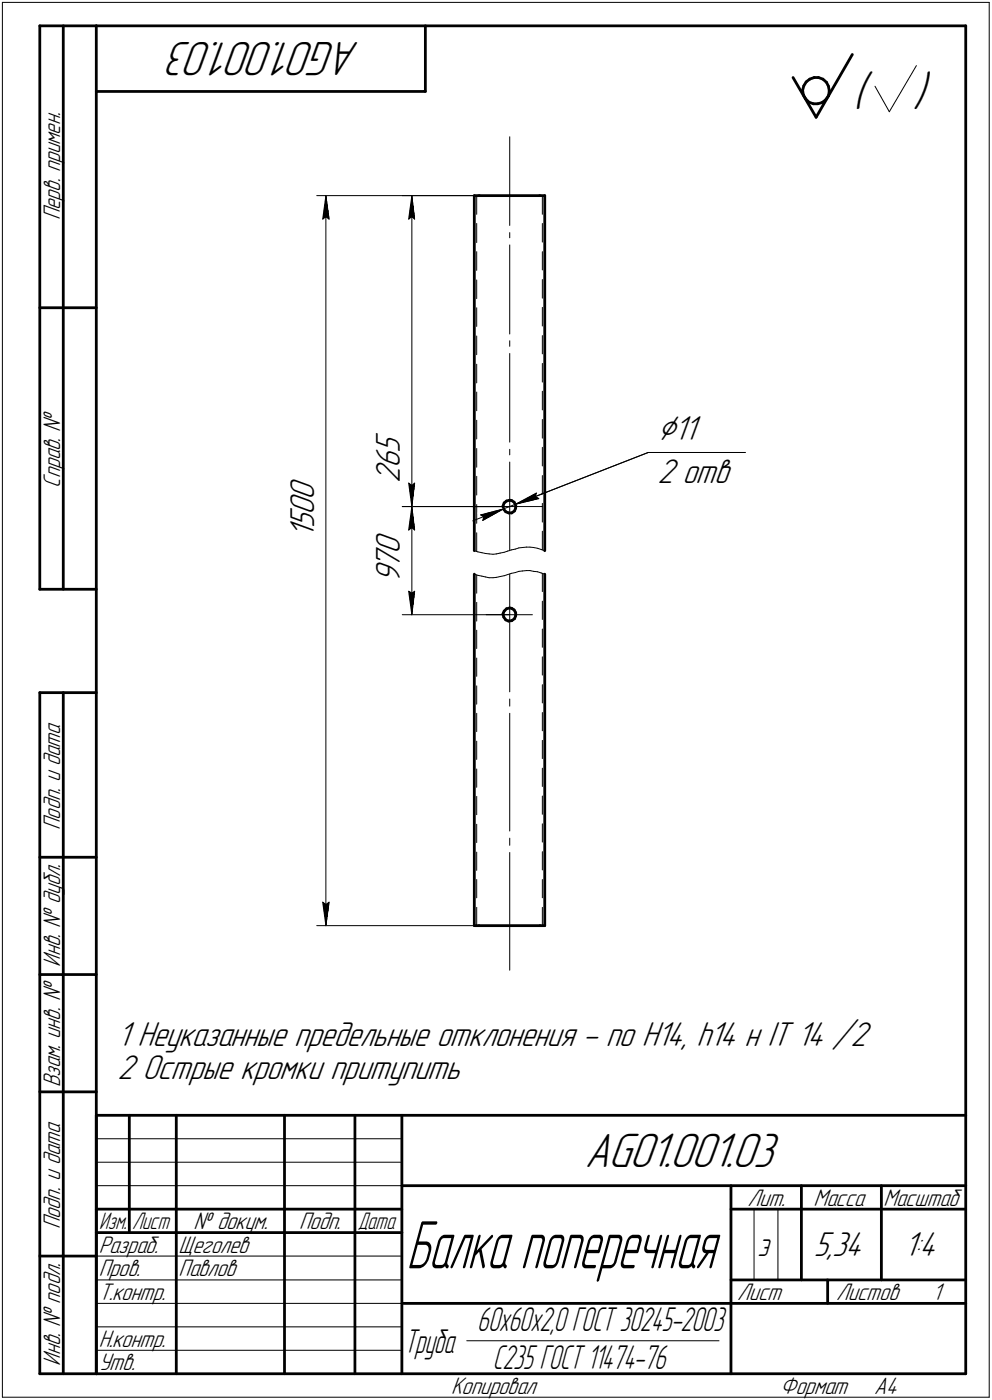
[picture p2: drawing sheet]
<svg xmlns="http://www.w3.org/2000/svg" width="211mm" height="298mm" viewBox="0 0 211 298" stroke-linecap="round" stroke-linejoin="round" font-family="sans-serif">
<g fill="none" stroke="#000" stroke-width=".59">
<path d="M8.5 5.5v120zM8.5 5.5h12zM13.5 5.5v120zM20.5 5.5v287zM20.5 5.5h185zM20.5 19.5h70zM90.5 5.5v14zM168.7 16.5l5 8.5zM170.8 19.2l.1 1zM171 18.3l-.2 .9zM171.5 17.4l.8-.6zM171.5 17.4l-.5 .9z"/>
<path d="M172.3 16.8l.9-.3zM173.2 16.5h1zM174.2 16.5l.9 .3zM175.1 16.8l.8 .7zM175.9 17.5l.4 .9zM176.3 18.4l.1 .9zM176.4 19.5l-.1 .9zM176.4 19.3v.2zM181.4 11.6l-7.7 13.4zM205.5 5.5v287zM170.9 20.2l.5 .9zM171.4 21.1l.7 .7z"/>
<path d="M172.1 21.8l1 .3zM173.1 22.1h.9zM174 22.1l.9-.3zM174.9 21.8l.8-.5zM176.3 20.4l-.6 .9zM100.9 41.7v75.6zM100.9 41.7h1zM101.9 41.7h13zM114.9 41.7h1zM115.9 41.7v75.6zM8.5 65.5h12zM107 107.8l.2 .7z"/>
<path d="M107.2 108.5l.4 .5zM107.3 107.1l.5-.4zM107.3 107.1l-.3 .7zM107.6 109l.6 .2zM107.8 106.7l.7-.2zM108.2 109.2h.7zM108.5 106.5l.4 .1zM108.9 109.2l.6-.4zM108.9 106.6l.5 .3zM109.4 106.9l.3 .6zM109.7 108.2l-.2 .6zM109.7 107.5v.7z"/>
<path d="M8.5 125.5h12zM100.9 122.3v74.8zM107 130.7l.2 .7zM107.2 131.4l.4 .6zM107.3 130.1l-.3 .6zM107.6 132l.6 .2zM107.8 129.6l.7-.1zM107.8 129.6l-.5 .5zM108.2 132.2h.7zM108.5 129.5h.4zM108.9 132.2l.6-.5zM108.9 129.5l.5 .4z"/>
<path d="M109.4 129.9l.3 .6zM109.7 131.1l-.2 .6zM109.7 130.5v.6zM115.9 122.3v74.8zM8.5 147.5v145zM8.5 147.5h12zM13.5 147.5v145zM8.5 182.5h12zM100.9 197.1h1zM101.9 197.1h13zM114.9 197.1h1zM8.5 207.5h12z"/>
<path d="M8.5 232.5h12zM20.5 237.5h185zM20.5 237.5v55zM27.5 237.5v25zM37.5 237.5v55zM60.5 237.5v55zM75.5 237.5v55zM85.5 237.5v55zM20.5 257.5h65zM85.5 252.5h120zM155.5 252.5v40zM155.5 257.5h15z"/>
<path d="M170.5 252.5v20zM170.5 257.5h35zM187.5 252.5v20zM8.5 267.5h12zM20.5 262.5h65zM85.5 277.5h70zM155.5 277.5h50zM155.5 272.5h50zM176.1 272.5v5zM8.5 292.5h12zM20.5 292.5h185z"/>
</g>
<g fill="none" stroke="#000" stroke-width=".21">
<path d="M.5 .5v297zM.5 .5h210zM186.2 18.4l3 5.4zM195 14l-5.8 9.8zM210.5 .5v297zM108.5 29.1v18.9zM67.4 41.7h48.5zM68.7 46.7l.6-.6zM69.3 41.7l.7 5zM69.3 46.1l.7 .6zM69.3 41.7l-.6 5zM69.3 41.7v155.4z"/>
<path d="M85.6 41.7h22.9zM87 46.7l.6-.6zM87.6 41.7l.6 5zM87.6 46.1l.6 .6zM87.6 41.7l-.6 5zM87.6 41.7v66.2zM101.4 59.6v4zM101.4 53.6v4zM101.4 47.6v4zM101.4 41.7v3.9zM108.5 49.5v1.1zM108.5 52.2v18.9z"/>
<path d="M115.4 59.5v4zM115.4 53.6v3.9zM115.4 47.6v4zM115.4 41.7v3.9zM101.4 77.6v3.9zM101.4 71.5v4zM101.4 65.5v4zM108.5 72.6v1.1zM108.5 75.3v18.8zM115.4 77.4v4zM115.4 71.5v3.9zM115.4 65.4v4z"/>
<path d="M101.4 95.5v4zM101.4 89.5v4zM101.4 83.5v4zM108.5 95.7v1.2zM108.5 98.4v18.9zM115.4 95.2v4zM115.4 89.3v4zM115.4 83.3v4zM137.9 96.4h20.7zM85.6 107.9h22.9zM87 112.9l.6-.5zM87 102.9l.6 5z"/>
<path d="M87 102.9l.6 .5zM87.6 107.9l.6 5zM87.6 112.4l.6 .5zM87.6 107.9l-.6 5zM87.6 107.9v23zM87.6 103.4l.6-.5zM88.2 102.9l-.6 5zM100.4 107.9h15zM100.6 110.9l6.5-2.5zM100.9 117.3l.8 .2zM101.4 113.5v3.9zM101.4 107.4v4z"/>
<path d="M101.4 101.4v4zM101.7 117.5l.8 .2zM102.3 109.6l4.8-1.2zM102.3 109.6l.7 .5zM102.5 117.7l.8 .2zM102.7 110.8l4.4-2.4zM103 110.1l-.3 .7zM103.3 117.9h.8zM104.1 117.9l.8 .1zM104.9 118l.8-.1zM105.7 117.9l.7-.1zM106.4 117.8l.9-.2z"/>
<path d="M107.1 108.4l2.6-1zM107.3 117.6l.7-.3zM108 117.3l.8-.2zM108.8 117.1l.8-.2zM109.6 116.9l.8-.2zM109.7 107.4l28.2-11zM109.7 107.4l4.9-1.2zM109.7 107.4l4.4-2.4zM109.7 107.4l6.5-2.6zM110.4 116.7l.8-.1zM111.2 116.6l.8-.1zM112 116.5h.8z"/>
<path d="M112.8 116.5l.7 .1zM113.5 116.6l.9 .2zM113.9 105.7l.7 .5zM114.1 105l-.2 .7zM114.4 116.8l.7 .2zM115.1 117l.8 .3zM115.4 113.1v4zM115.4 107.2v4zM115.4 101.3v3.9zM85.6 130.9h22.9zM87 125.9l.6 5zM87 125.9l.6 .4z"/>
<path d="M87.6 126.3l.6-.4zM88.2 125.9l-.6 5zM100.9 122.3l.8 .2zM101.4 134.2v3.9zM101.4 128.3v3.9zM101.4 122.4v3.9zM101.7 122.5l.8 .2zM102.5 122.7l.8 .2zM103.3 122.9l.8 .1zM103.5 130.9h9.8zM104.1 123h.8zM104.9 123l.8-.1z"/>
<path d="M105.7 122.9l.7-.1zM106.4 122.8l.9-.2zM107.3 122.6l.7-.3zM108 122.3l.8-.2zM108.5 122.3v25zM108.8 122.1l.8-.2zM109.6 121.9l.8-.2zM110.4 121.7l.8-.1zM111.2 121.6l.8-.1zM112 121.5h.8zM112.8 121.5l.7 .2zM113.5 121.7l.9 .1z"/>
<path d="M114.4 121.8l.7 .2zM115.1 122l.8 .3zM115.4 139.9v3.9zM115.4 133.9v3.9zM115.4 128v3.9zM115.4 122.1v3.9zM101.4 157.8v3.9zM101.4 151.9v3.9zM101.4 146v3.9zM101.4 140.1v3.9zM108.5 148.8v1.6zM108.5 151.9v25.1z"/>
<path d="M115.4 157.6v3.9zM115.4 151.7v3.9zM115.4 145.8v3.9zM101.4 175.5v3.9zM101.4 169.6v3.9zM101.4 163.7v3.9zM108.5 178.5v1.5zM115.4 175.4v3.9zM115.4 169.5v3.9zM115.4 163.6v3.9zM67.4 197.1h48.5zM68.7 192.1l.6 5z"/>
<path d="M68.7 192.1l.6 .5zM69.3 192.6l.7-.5zM70 192.1l-.7 5zM101.4 193.2v3.9zM101.4 187.3v3.9zM101.4 181.4v3.9zM108.5 181.5v25.1zM115.4 193.2v3.9zM115.4 187.3v3.9zM115.4 181.4v3.9zM20.5 247.5h65zM20.5 252.5h65z"/>
<path d="M20.5 242.5h65zM160.4 257.5v15zM165.5 257.5v15zM20.5 267.5h65zM20.5 272.5h65zM20.5 277.5h65zM.5 297.5h210zM20.5 282.5h65zM20.5 287.5h65zM99.3 285.5h53.7z"/>
</g>
<g fill="#fff" stroke="#fff" stroke-width=".21">
<path d="M61.2 101.6h7.1zM61.2 101.7h7.1zM61.2 101.8h7.1zM61.2 101.9h7.1zM61.2 101.9h7.1zM61.2 102h7.1zM61.2 102.1h7.1zM61.2 102.2h7.1zM61.2 102.3h7.1zM61.2 102.4h7.1zM61.2 102.4h7.1zM61.2 102.5h7.1zM61.2 102.6h7.1zM61.2 102.7h7.1zM61.2 102.8h7.1zM61.2 102.9h7.1zM61.2 103h7.1zM61.2 103h7.1zM61.2 103.1h7.1zM61.2 103.2h7.1zM61.2 103.3h7.1zM61.2 103.4h7.1zM61.2 103.5h7.1zM61.2 103.5h7.1zM61.2 103.6h7.1zM61.2 103.7h7.1zM61.2 103.8h7.1zM61.2 103.9h7.1zM61.2 104h7.1zM61.2 104.1h7.1zM61.2 104.1h7.1zM61.2 104.2h7.1zM61.2 104.3h7.1zM61.2 104.4h7.1zM61.2 104.5h7.1zM61.2 104.6h7.1zM61.2 104.6h7.1zM61.2 104.7h7.1zM61.2 104.8h7.1zM61.2 104.9h7.1zM61.2 105h7.1zM61.2 105.1h7.1zM61.2 105.2h7.1zM61.2 105.2h7.1zM61.2 105.3h7.1zM61.2 105.4h7.1zM61.2 105.5h7.1zM61.2 105.6h7.1zM61.2 105.7h7.1zM61.2 105.7h7.1zM61.2 105.8h7.1zM61.2 105.9h7.1zM61.2 106h7.1zM61.2 106.1h7.1zM61.2 106.2h7.1zM61.2 106.3h7.1zM61.2 106.3h7.1zM61.2 106.4h7.1zM61.2 106.5h7.1zM61.2 106.6h7.1zM61.2 106.7h7.1zM61.2 106.8h7.1zM61.2 106.8h7.1zM61.2 106.9h7.1zM61.2 107h7.1zM61.2 107.1h7.1zM61.2 107.2h7.1zM61.2 107.3h7.1zM61.2 107.4h7.1zM61.2 107.4h7.1zM61.2 107.5h7.1zM61.2 107.6h7.1zM61.2 107.7h7.1zM61.2 107.8h7.1zM61.2 107.9h7.1zM61.2 107.9h7.1zM61.2 108h7.1zM61.2 108.1h7.1zM61.2 108.2h7.1zM61.2 108.3h7.1zM61.2 108.4h7.1zM61.2 108.5h7.1zM61.2 108.5h7.1zM61.2 108.6h7.1zM61.2 108.7h7.1zM61.2 108.8h7.1zM61.2 108.9h7.1zM61.2 109h7.1zM61.2 109.1h7.1zM61.2 109.1h7.1zM61.2 109.2h7.1zM61.2 109.3h7.1zM61.2 109.4h7.1zM61.2 109.5h7.1zM61.2 109.6h7.1zM61.2 109.6h7.1zM61.2 109.7h7.1zM61.2 109.8h7.1zM61.2 109.9h7.1zM61.2 110h7.1zM61.2 110.1h7.1zM61.2 110.2h7.1zM61.2 110.2h7.1zM61.2 110.3h7.1zM61.2 110.4h7.1zM61.2 110.5h7.1zM61.2 110.6h7.1zM61.2 110.7h7.1zM61.2 110.7h7.1zM61.2 110.8h7.1zM61.2 110.9h7.1zM61.2 111h7.1zM61.2 111.1h7.1zM61.2 111.2h7.1zM61.2 111.3h7.1zM61.2 111.3h7.1zM61.2 111.4h7.1zM61.2 111.5h7.1zM61.2 111.6h7.1zM61.2 111.7h7.1zM61.2 111.8h7.1zM61.2 111.8h7.1zM61.2 111.9h7.1zM61.2 112h7.1zM61.2 112.1h7.1zM61.2 112.2h7.1zM61.2 112.3h7.1zM61.2 112.4h7.1zM61.2 112.4h7.1zM61.2 112.5h7.1zM61.2 112.6h7.1zM61.2 112.7h7.1zM61.2 112.8h7.1zM61.2 112.9h7.1zM61.2 112.9h7.1zM61.2 113h7.1zM61.2 113.1h7.1zM61.2 113.2h7.1zM61.2 113.3h7.1zM61.2 113.4h7.1zM61.2 113.5h7.1zM61.2 113.5h7.1zM61.2 113.6h7.1zM61.2 113.7h7.1zM61.2 113.8h7.1zM61.2 113.9h7.1zM61.2 114h7.1zM61.2 114h7.1zM61.2 114.1h7.1zM61.2 114.2h7.1zM61.2 114.3h7.1zM61.2 114.4h7.1zM61.2 114.5h7.1zM61.2 114.6h7.1z"/>
<path d="M68.2 191.6h2.4zM68.2 191.7h2.4zM68.2 191.8h2.4zM68.2 191.9h2.4zM68.2 191.9h2.4zM68.2 192h2.4zM68.2 192.1h2.4zM68.2 192.2h2.4zM68.3 192.3h2.2zM68.3 192.4h2.2zM68.3 192.4h2.2zM68.3 192.5h2.2zM68.3 192.6h2.2zM68.3 192.7h2.2zM68.3 192.8h2.2zM68.4 192.9h2zM68.4 193h2zM68.4 193h2zM68.4 193.1h2zM68.4 193.2h2zM68.4 193.3h2zM68.4 193.4h2zM68.4 193.5h2zM68.5 193.5h1.9zM68.5 193.6h1.9zM68.5 193.7h1.9zM68.5 193.8h1.9zM68.5 193.9h1.9zM68.5 194h1.9zM68.5 194.1h1.9zM68.6 194.1h1.7zM68.6 194.2h1.7zM68.6 194.3h1.7zM68.6 194.4h1.7zM68.6 194.5h1.7zM68.6 194.6h1.7zM68.6 194.6h1.7zM68.7 194.7h1.5zM68.7 194.8h1.5zM68.7 194.9h1.5zM68.7 195h1.5zM68.7 195.1h1.5zM68.7 195.2h1.5zM68.7 195.2h1.5zM68.7 195.3h1.4zM68.7 195.4h1.4zM68.7 195.5h1.4zM68.8 195.6h1.2zM68.8 195.7h1.2zM68.8 195.7h1.1zM68.9 195.8h1zM68.9 195.9h.9zM69 196h.8zM69 196.1h.8zM69 196.2h.8zM69.1 196.3h.7zM69.1 196.3h.6zM69.1 196.4h.6zM69.2 196.5h.4zM69.2 196.6h.4zM69.3 196.7h.3zM69.3 196.8h.2zM69.3 196.8h.2z"/>
<path d="M69.3 41.9h.2zM69.3 42h.2zM69.3 42.1h.3zM69.2 42.2h.4zM69.2 42.2h.4zM69.1 42.3h.6zM69.1 42.4h.6zM69.1 42.5h.7zM69 42.6h.8zM69 42.7h.8zM69 42.8h.8zM68.9 42.8h.9zM68.9 42.9h1zM68.8 43h1.1zM68.8 43.1h1.2zM68.8 43.2h1.2zM68.7 43.3h1.4zM68.7 43.3h1.4zM68.7 43.4h1.4zM68.7 43.5h1.5zM68.7 43.6h1.5zM68.7 43.7h1.5zM68.7 43.8h1.5zM68.7 43.9h1.5zM68.7 43.9h1.5zM68.7 44h1.5zM68.6 44.1h1.7zM68.6 44.2h1.7zM68.6 44.3h1.7zM68.6 44.4h1.7zM68.6 44.4h1.7zM68.6 44.5h1.7zM68.6 44.6h1.7zM68.5 44.7h1.9zM68.5 44.8h1.9zM68.5 44.9h1.9zM68.5 45h1.9zM68.5 45h1.9zM68.5 45.1h1.9zM68.5 45.2h1.9zM68.4 45.3h2zM68.4 45.4h2zM68.4 45.5h2zM68.4 45.6h2zM68.4 45.6h2zM68.4 45.7h2zM68.4 45.8h2zM68.4 45.9h2zM68.3 46h2.2zM68.3 46.1h2.2zM68.3 46.1h2.2zM68.3 46.2h2.2zM68.3 46.3h2.2zM68.3 46.4h2.2zM68.3 46.5h2.2zM68.2 46.6h2.4zM68.2 46.7h2.4zM68.2 46.7h2.4zM68.2 46.8h2.4zM68.2 46.9h2.4zM68.2 47h2.4zM68.2 47.1h2.4z"/>
<path d="M79.4 112.9h7.2zM79.4 112.9h7.2zM79.4 113h7.2zM79.4 113.1h7.2zM79.4 113.2h7.2zM79.4 113.3h7.2zM79.4 113.4h7.2zM79.4 113.5h7.2zM79.4 113.5h7.2zM79.4 113.6h7.2zM79.4 113.7h7.2zM79.4 113.8h7.2zM79.4 113.9h7.2zM79.4 114h7.2zM79.4 114h7.2zM79.4 114.1h7.2zM79.4 114.2h7.2zM79.4 114.3h7.2zM79.4 114.4h7.2zM79.4 114.5h7.2zM79.4 114.6h7.2zM79.4 114.6h7.2zM79.4 114.7h7.2zM79.4 114.8h7.2zM79.4 114.9h7.2zM79.4 115h7.2zM79.4 115.1h7.2zM79.4 115.1h7.2zM79.4 115.2h7.2zM79.4 115.3h7.2zM79.4 115.4h7.2zM79.4 115.5h7.2zM79.4 115.6h7.2zM79.4 115.7h7.2zM79.4 115.7h7.2zM79.4 115.8h7.2zM79.4 115.9h7.2zM79.4 116h7.2zM79.4 116.1h7.2zM79.4 116.2h7.2zM79.4 116.2h7.2zM79.4 116.3h7.2zM79.4 116.4h7.2zM79.4 116.5h7.2zM79.4 116.6h7.2zM79.4 116.7h7.2zM79.4 116.8h7.2zM79.4 116.8h7.2zM79.4 116.9h7.2zM79.4 117h7.2zM79.4 117.1h7.2zM79.4 117.2h7.2zM79.4 117.3h7.2zM79.4 117.3h7.2zM79.4 117.4h7.2zM79.4 117.5h7.2zM79.4 117.6h7.2zM79.4 117.7h7.2zM79.4 117.8h7.2zM79.4 117.9h7.2zM79.4 117.9h7.2zM79.4 118h7.2zM79.4 118.1h7.2zM79.4 118.2h7.2zM79.4 118.3h7.2zM79.4 118.4h7.2zM79.4 118.4h7.2zM79.4 118.5h7.2zM79.4 118.6h7.2zM79.4 118.7h7.2zM79.4 118.8h7.2zM79.4 118.9h7.2zM79.4 119h7.2zM79.4 119h7.2zM79.4 119.1h7.2zM79.4 119.2h7.2zM79.4 119.3h7.2zM79.4 119.4h7.2zM79.4 119.5h7.2zM79.4 119.5h7.2zM79.4 119.6h7.2zM79.4 119.7h7.2zM79.4 119.8h7.2zM79.4 119.9h7.2zM79.4 120h7.2zM79.4 120.1h7.2zM79.4 120.1h7.2zM79.4 120.2h7.2zM79.4 120.3h7.2zM79.4 120.4h7.2zM79.4 120.5h7.2zM79.4 120.6h7.2zM79.4 120.6h7.2zM79.4 120.7h7.2zM79.4 120.8h7.2zM79.4 120.9h7.2zM79.4 121h7.2zM79.4 121.1h7.2zM79.4 121.2h7.2zM79.4 121.2h7.2zM79.4 121.3h7.2zM79.4 121.4h7.2zM79.4 121.5h7.2zM79.4 121.6h7.2zM79.4 121.7h7.2zM79.4 121.8h7.2zM79.4 121.8h7.2zM79.4 121.9h7.2zM79.4 122h7.2zM79.4 122.1h7.2zM79.4 122.2h7.2zM79.4 122.3h7.2zM79.4 122.3h7.2zM79.4 122.4h7.2zM79.4 122.5h7.2zM79.4 122.6h7.2zM79.4 122.7h7.2zM79.4 122.8h7.2zM79.4 122.9h7.2zM79.4 122.9h7.2zM79.4 123h7.2zM79.4 123.1h7.2zM79.4 123.2h7.2zM79.4 123.3h7.2zM79.4 123.4h7.2zM79.4 123.4h7.2zM79.4 123.5h7.2zM79.4 123.6h7.2zM79.4 123.7h7.2zM79.4 123.8h7.2zM79.4 123.9h7.2zM79.4 124h7.2zM79.4 124h7.2zM79.4 124.1h7.2z"/>
<path d="M87.5 108.1h.3zM87.5 108.2h.3zM87.5 108.3h.3zM87.5 108.4h.4zM87.4 108.5h.5zM87.4 108.5h.6zM87.4 108.6h.6zM87.3 108.7h.7zM87.3 108.8h.8zM87.2 108.9h.9zM87.2 109h.9zM87.1 109.1h1zM87.1 109.1h1zM87.1 109.2h1.1zM87 109.3h1.2zM87 109.4h1.2zM87 109.5h1.3zM87 109.6h1.3zM86.9 109.6h1.4zM86.9 109.7h1.5zM86.9 109.8h1.5zM86.9 109.9h1.5zM86.9 110h1.5zM86.9 110.1h1.5zM86.9 110.2h1.5zM86.9 110.2h1.5zM86.8 110.3h1.7zM86.8 110.4h1.7zM86.8 110.5h1.7zM86.8 110.6h1.7zM86.8 110.7h1.7zM86.8 110.7h1.7zM86.8 110.8h1.7zM86.7 110.9h1.9zM86.7 111h1.9zM86.7 111.1h1.9zM86.7 111.2h1.9zM86.7 111.3h1.9zM86.7 111.3h1.9zM86.7 111.4h1.9zM86.6 111.5h2zM86.6 111.6h2zM86.6 111.7h2zM86.6 111.8h2zM86.6 111.8h2zM86.6 111.9h2zM86.6 112h2zM86.6 112.1h2zM86.5 112.2h2.2zM86.5 112.3h2.2zM86.5 112.4h2.2zM86.5 112.4h2.2zM86.5 112.5h2.2zM86.5 112.6h2.2zM86.5 112.7h2.2zM86.4 112.8h2.4zM86.4 112.9h2.4zM86.4 112.9h2.4zM86.4 113h2.4zM86.4 113.1h2.4zM86.4 113.2h2.4zM86.4 113.3h2.4z"/>
<path d="M86.4 125.4h2.4zM86.4 125.5h2.4zM86.4 125.6h2.4zM86.4 125.6h2.4zM86.4 125.7h2.4zM86.4 125.8h2.4zM86.4 125.9h2.4zM86.4 126h2.4zM86.5 126.1h2.2zM86.5 126.2h2.2zM86.5 126.2h2.2zM86.5 126.3h2.2zM86.5 126.4h2.2zM86.5 126.5h2.2zM86.5 126.6h2.2zM86.6 126.7h2zM86.6 126.7h2zM86.6 126.8h2zM86.6 126.9h2zM86.6 127h2zM86.6 127.1h2zM86.6 127.2h2zM86.6 127.3h2zM86.7 127.3h1.9zM86.7 127.4h1.9zM86.7 127.5h1.9zM86.7 127.6h1.9zM86.7 127.7h1.9zM86.7 127.8h1.9zM86.7 127.8h1.9zM86.8 127.9h1.7zM86.8 128h1.7zM86.8 128.1h1.7zM86.8 128.2h1.7zM86.8 128.3h1.7zM86.8 128.4h1.7zM86.8 128.4h1.7zM86.9 128.5h1.5zM86.9 128.6h1.5zM86.9 128.7h1.5zM86.9 128.8h1.5zM86.9 128.9h1.5zM86.9 128.9h1.5zM86.9 129h1.5zM86.9 129.1h1.4zM87 129.2h1.3zM87 129.3h1.3zM87 129.4h1.2zM87 129.5h1.2zM87.1 129.5h1.1zM87.1 129.6h1zM87.1 129.7h1zM87.2 129.8h.9zM87.2 129.9h.9zM87.3 130h.8zM87.3 130h.7zM87.4 130.1h.6zM87.4 130.2h.6zM87.4 130.3h.5zM87.5 130.4h.4zM87.5 130.5h.3zM87.5 130.6h.3zM87.5 130.6h.3z"/>
<path d="M79.4 91.9h7.2zM79.4 92h7.2zM79.4 92.1h7.2zM79.4 92.2h7.2zM79.4 92.3h7.2zM79.4 92.4h7.2zM79.4 92.5h7.2zM79.4 92.5h7.2zM79.4 92.6h7.2zM79.4 92.7h7.2zM79.4 92.8h7.2zM79.4 92.9h7.2zM79.4 93h7.2zM79.4 93h7.2zM79.4 93.1h7.2zM79.4 93.2h7.2zM79.4 93.3h7.2zM79.4 93.4h7.2zM79.4 93.5h7.2zM79.4 93.6h7.2zM79.4 93.6h7.2zM79.4 93.7h7.2zM79.4 93.8h7.2zM79.4 93.9h7.2zM79.4 94h7.2zM79.4 94.1h7.2zM79.4 94.1h7.2zM79.4 94.2h7.2zM79.4 94.3h7.2zM79.4 94.4h7.2zM79.4 94.5h7.2zM79.4 94.6h7.2zM79.4 94.7h7.2zM79.4 94.7h7.2zM79.4 94.8h7.2zM79.4 94.9h7.2zM79.4 95h7.2zM79.4 95.1h7.2zM79.4 95.2h7.2zM79.4 95.2h7.2zM79.4 95.3h7.2zM79.4 95.4h7.2zM79.4 95.5h7.2zM79.4 95.6h7.2zM79.4 95.7h7.2zM79.4 95.8h7.2zM79.4 95.8h7.2zM79.4 95.9h7.2zM79.4 96h7.2zM79.4 96.1h7.2zM79.4 96.2h7.2zM79.4 96.3h7.2zM79.4 96.4h7.2zM79.4 96.4h7.2zM79.4 96.5h7.2zM79.4 96.6h7.2zM79.4 96.7h7.2zM79.4 96.8h7.2zM79.4 96.9h7.2zM79.4 96.9h7.2zM79.4 97h7.2zM79.4 97.1h7.2zM79.4 97.2h7.2zM79.4 97.3h7.2zM79.4 97.4h7.2zM79.4 97.5h7.2zM79.4 97.5h7.2zM79.4 97.6h7.2zM79.4 97.7h7.2zM79.4 97.8h7.2zM79.4 97.9h7.2zM79.4 98h7.2zM79.4 98h7.2zM79.4 98.1h7.2zM79.4 98.2h7.2zM79.4 98.3h7.2zM79.4 98.4h7.2zM79.4 98.5h7.2zM79.4 98.6h7.2zM79.4 98.6h7.2zM79.4 98.7h7.2zM79.4 98.8h7.2zM79.4 98.9h7.2zM79.4 99h7.2zM79.4 99.1h7.2zM79.4 99.1h7.2zM79.4 99.2h7.2zM79.4 99.3h7.2zM79.4 99.4h7.2zM79.4 99.5h7.2zM79.4 99.6h7.2zM79.4 99.7h7.2zM79.4 99.7h7.2zM79.4 99.8h7.2zM79.4 99.9h7.2zM79.4 100h7.2zM79.4 100.1h7.2zM79.4 100.2h7.2zM79.4 100.2h7.2zM79.4 100.3h7.2zM79.4 100.4h7.2zM79.4 100.5h7.2zM79.4 100.6h7.2zM79.4 100.7h7.2zM79.4 100.8h7.2zM79.4 100.8h7.2zM79.4 100.9h7.2zM79.4 101h7.2zM79.4 101.1h7.2zM79.4 101.2h7.2zM79.4 101.3h7.2zM79.4 101.3h7.2zM79.4 101.4h7.2zM79.4 101.5h7.2zM79.4 101.6h7.2zM79.4 101.7h7.2zM79.4 101.8h7.2zM79.4 101.9h7.2zM79.4 101.9h7.2zM79.4 102h7.2zM79.4 102.1h7.2zM79.4 102.2h7.2zM79.4 102.3h7.2zM79.4 102.4h7.2zM79.4 102.4h7.2zM79.4 102.5h7.2zM79.4 102.6h7.2zM79.4 102.7h7.2zM79.4 102.8h7.2z"/>
<path d="M86.4 102.4h2.4zM86.4 102.4h2.4zM86.4 102.5h2.4zM86.4 102.6h2.4zM86.4 102.7h2.4zM86.4 102.8h2.4zM86.4 102.9h2.4zM86.4 103h2.4zM86.5 103h2.2zM86.5 103.1h2.2zM86.5 103.2h2.2zM86.5 103.3h2.2zM86.5 103.4h2.2zM86.5 103.5h2.2zM86.5 103.5h2.2zM86.6 103.6h2zM86.6 103.7h2zM86.6 103.8h2zM86.6 103.9h2zM86.6 104h2zM86.6 104.1h2zM86.6 104.1h2zM86.6 104.2h2zM86.7 104.3h1.9zM86.7 104.4h1.9zM86.7 104.5h1.9zM86.7 104.6h1.9zM86.7 104.6h1.9zM86.7 104.7h1.9zM86.7 104.8h1.9zM86.8 104.9h1.7zM86.8 105h1.7zM86.8 105.1h1.7zM86.8 105.2h1.7zM86.8 105.2h1.7zM86.8 105.3h1.7zM86.8 105.4h1.7zM86.9 105.5h1.5zM86.9 105.6h1.5zM86.9 105.7h1.5zM86.9 105.7h1.5zM86.9 105.8h1.5zM86.9 105.9h1.5zM86.9 106h1.5zM86.9 106.1h1.4zM87 106.2h1.3zM87 106.3h1.3zM87 106.3h1.2zM87 106.4h1.2zM87.1 106.5h1.1zM87.1 106.6h1zM87.1 106.7h1zM87.2 106.8h.9zM87.2 106.8h.9zM87.3 106.9h.8zM87.3 107h.7zM87.4 107.1h.6zM87.4 107.2h.6zM87.4 107.3h.5zM87.5 107.4h.4zM87.5 107.4h.3zM87.5 107.5h.3zM87.5 107.6h.3z"/>
<path d="M87.5 41.9h.3zM87.5 42h.3zM87.5 42.1h.3zM87.5 42.2h.4zM87.4 42.2h.5zM87.4 42.3h.6zM87.4 42.4h.6zM87.3 42.5h.7zM87.3 42.6h.8zM87.2 42.7h.9zM87.2 42.8h.9zM87.1 42.8h1zM87.1 42.9h1zM87.1 43h1.1zM87 43.1h1.2zM87 43.2h1.2zM87 43.3h1.3zM87 43.3h1.3zM86.9 43.4h1.4zM86.9 43.5h1.5zM86.9 43.6h1.5zM86.9 43.7h1.5zM86.9 43.8h1.5zM86.9 43.9h1.5zM86.9 43.9h1.5zM86.9 44h1.5zM86.8 44.1h1.7zM86.8 44.2h1.7zM86.8 44.3h1.7zM86.8 44.4h1.7zM86.8 44.4h1.7zM86.8 44.5h1.7zM86.8 44.6h1.7zM86.7 44.7h1.9zM86.7 44.8h1.9zM86.7 44.9h1.9zM86.7 45h1.9zM86.7 45h1.9zM86.7 45.1h1.9zM86.7 45.2h1.9zM86.6 45.3h2zM86.6 45.4h2zM86.6 45.5h2zM86.6 45.6h2zM86.6 45.6h2zM86.6 45.7h2zM86.6 45.8h2zM86.6 45.9h2zM86.5 46h2.2zM86.5 46.1h2.2zM86.5 46.1h2.2zM86.5 46.2h2.2zM86.5 46.3h2.2zM86.5 46.4h2.2zM86.5 46.5h2.2zM86.4 46.6h2.4zM86.4 46.7h2.4zM86.4 46.7h2.4zM86.4 46.8h2.4zM86.4 46.9h2.4zM86.4 47h2.4zM86.4 47.1h2.4z"/>
<path d="M105.2 108.4h1.9zM104.9 108.5h2.1zM104.6 108.5h2.3zM104.2 108.6h2.6zM103.8 108.7h3zM103.5 108.8h3.2zM103.1 108.9h3.5zM102.7 109h3.8zM102.4 109.1h4zM102 109.1h4.3zM101.6 109.2h4.7zM101.7 109.3h4.5zM101.7 109.4h4.4zM101.8 109.5h4.2zM101.8 109.6h4.1zM101.8 109.6h4zM101.9 109.7h3.8zM101.9 109.8h3.8zM101.9 109.9h3.6zM101.9 110h3.4zM101.9 110.1h3.3zM101.9 110.2h3.1zM102 110.2h2.8zM102 110.3h2.6zM102 110.4h2.6zM102.1 110.5h2.3zM102.1 110.6h2.1zM102.2 110.7h1.9zM102.2 110.7h1.7zM102.2 110.8h1.5zM102.3 110.9h1.2zM102.3 111h1.2zM102.4 111.1h.9zM102.4 111.2h.7zM102.4 111.3h.6zM102.4 111.3h.4zM102.4 111.4h.2z"/>
<path d="M114.3 104.3h.2zM114.1 104.4h.4zM114 104.5h.6zM113.8 104.6h.8zM113.7 104.6h.9zM113.5 104.7h1.1zM113.4 104.8h1.2zM113.2 104.9h1.4zM113.1 105h1.6zM112.9 105.1h1.8zM112.8 105.2h1.9zM112.6 105.2h2.2zM112.4 105.3h2.4zM112.4 105.4h2.4zM112.2 105.5h2.7zM112 105.6h2.9zM111.8 105.7h3.2zM111.8 105.7h3.2zM111.6 105.8h3.4zM111.4 105.9h3.7zM111.3 106h3.8zM111.1 106.1h4zM111 106.2h4.1zM110.9 106.3h4.2zM110.8 106.3h4.4zM110.7 106.4h4.5zM110.7 106.5h4.5zM110.6 106.6h4.4zM110.5 106.7h4.1zM110.4 106.8h3.9zM110.3 106.8h3.7zM110.2 106.9h3.4zM110.2 107h3.2zM110.1 107.1h2.9zM110 107.2h2.7zM109.9 107.3h2.5zM109.7 107.4h2.3z"/>
<path d="M140 88.1h9.4zM140 88.1h9.4zM140 88.2h9.4zM140 88.3h9.4zM140 88.4h9.4zM140 88.5h9.4zM140 88.6h9.4zM140 88.6h9.4zM140 88.7h9.4zM140 88.8h9.4zM140 88.9h9.4zM140 89h9.4zM140 89.1h9.4zM140 89.2h9.4zM140 89.2h9.4zM140 89.3h9.4zM140 89.4h9.4zM140 89.5h9.4zM140 89.6h9.4zM140 89.7h9.4zM140 89.7h9.4zM140 89.8h9.4zM140 89.9h9.4zM140 90h9.4zM140 90.1h9.4zM140 90.2h9.4zM140 90.3h9.4zM140 90.3h9.4zM140 90.4h9.4zM140 90.5h9.4zM140 90.6h9.4zM140 90.7h9.4zM140 90.8h9.4zM140 90.8h9.4zM140 90.9h9.4zM140 91h9.4zM140 91.1h9.4zM140 91.2h9.4zM140 91.3h9.4zM140 91.4h9.4zM140 91.4h9.4zM140 91.5h9.4zM140 91.6h9.4zM140 91.7h9.4zM140 91.8h9.4zM140 91.9h9.4zM140 91.9h9.4zM140 92h9.4zM140 92.1h9.4zM140 92.2h9.4zM140 92.3h9.4zM140 92.4h9.4zM140 92.5h9.4zM140 92.5h9.4zM140 92.6h9.4zM140 92.7h9.4zM140 92.8h9.4zM140 92.9h9.4zM140 93h9.4zM140 93h9.4zM140 93.1h9.4zM140 93.2h9.4zM140 93.3h9.4zM140 93.4h9.4zM140 93.5h9.4zM140 93.6h9.4zM140 93.6h9.4zM140 93.7h9.4zM140 93.8h9.4zM140 93.9h9.4zM140 94h9.4zM140 94.1h9.4zM140 94.1h9.4zM140 94.2h9.4zM140 94.3h9.4zM140 94.4h9.4zM140 94.5h9.4zM140 94.6h9.4zM140 94.7h9.4zM140 94.7h9.4zM140 94.8h9.4zM140 94.9h9.4zM140 95h9.4zM140 95.1h9.4zM140 95.2h9.4zM140 95.2h9.4z"/>
<path d="M140 97.3h16.5zM140 97.4h16.5zM140 97.5h16.5zM140 97.5h16.5zM140 97.6h16.5zM140 97.7h16.5zM140 97.8h16.5zM140 97.9h16.5zM140 98h16.5zM140 98h16.5zM140 98.1h16.5zM140 98.2h16.5zM140 98.3h16.5zM140 98.4h16.5zM140 98.5h16.5zM140 98.6h16.5zM140 98.6h16.5zM140 98.7h16.5zM140 98.8h16.5zM140 98.9h16.5zM140 99h16.5zM140 99.1h16.5zM140 99.1h16.5zM140 99.2h16.5zM140 99.3h16.5zM140 99.4h16.5zM140 99.5h16.5zM140 99.6h16.5zM140 99.7h16.5zM140 99.7h16.5zM140 99.8h16.5zM140 99.9h16.5zM140 100h16.5zM140 100.1h16.5zM140 100.2h16.5zM140 100.2h16.5zM140 100.3h16.5zM140 100.4h16.5zM140 100.5h16.5zM140 100.6h16.5zM140 100.7h16.5zM140 100.8h16.5zM140 100.8h16.5zM140 100.9h16.5zM140 101h16.5zM140 101.1h16.5zM140 101.2h16.5zM140 101.3h16.5zM140 101.3h16.5zM140 101.4h16.5zM140 101.5h16.5zM140 101.6h16.5zM140 101.7h16.5zM140 101.8h16.5zM140 101.9h16.5zM140 101.9h16.5zM140 102h16.5zM140 102.1h16.5zM140 102.2h16.5zM140 102.3h16.5zM140 102.4h16.5zM140 102.4h16.5zM140 102.5h16.5zM140 102.6h16.5zM140 102.7h16.5zM140 102.8h16.5zM140 102.9h16.5zM140 103h16.5zM140 103h16.5zM140 103.1h16.5zM140 103.2h16.5zM140 103.3h16.5zM140 103.4h16.5zM140 103.5h16.5zM140 103.5h16.5zM140 103.6h16.5zM140 103.7h16.5zM140 103.8h16.5zM140 103.9h16.5zM140 104h16.5zM140 104.1h16.5zM140 104.1h16.5zM140 104.2h16.5zM140 104.3h16.5zM140 104.4h16.5z"/>
</g>
<g fill="#000" stroke="#000" stroke-width=".21">
<path d="M69.2 42.9h.1zM69.2 43h.1zM69.2 43.1h.1zM69.2 43.2h.1zM69.2 43.3h.1zM69.2 43.3h.1zM69.2 43.4h.1zM69.2 43.5h.1zM69.1 43.6h.2zM69.1 43.7h.2zM69.1 43.8h.2zM69.1 43.9h.2zM69.1 43.9h.2zM69.1 44h.2zM69.1 44.1h.2zM69 44.2h.3zM69 44.3h.3zM69 44.4h.3zM69 44.4h.3zM69 44.5h.3zM69 44.6h.3zM69 44.7h.3zM68.9 44.8h.4zM68.9 44.9h.4zM68.9 45h.4zM68.9 45h.4zM68.9 45.1h.4zM68.9 45.2h.4zM68.9 45.3h.4zM68.9 45.4h.4zM68.8 45.5h.5zM68.8 45.6h.5zM68.8 45.6h.5zM68.8 45.7h.5zM68.8 45.8h.5zM68.8 45.9h.5zM68.8 46h.5zM68.7 46.1h.6zM68.7 46.1h.6zM68.7 46.2h.6zM68.7 46.3h.5zM68.7 46.4h.3zM68.7 46.5h.2z"/>
<path d="M69.3 42.3h.2zM69.3 42.4h.2zM69.3 42.5h.2zM69.3 42.6h.2zM69.3 42.7h.2zM69.3 42.8h.2zM69.3 42.8h.2zM69.3 42.9h.3zM69.3 43h.3zM69.3 43.1h.3zM69.3 43.2h.3zM69.3 43.3h.3zM69.3 43.3h.3zM69.3 43.4h.3zM69.3 43.5h.3zM69.3 43.6h.4zM69.3 43.7h.4zM69.3 43.8h.4zM69.3 43.9h.4zM69.3 43.9h.4zM69.3 44h.4zM69.3 44.1h.4zM69.3 44.2h.5zM69.3 44.3h.5zM69.3 44.4h.5zM69.3 44.4h.5zM69.3 44.5h.5zM69.3 44.6h.5zM69.3 44.7h.5zM69.3 44.8h.5zM69.3 44.9h.5zM69.3 45h.5zM69.3 45h.5zM69.3 45.1h.5zM69.3 45.2h.5zM69.3 45.3h.5zM69.3 45.4h.5zM69.3 45.5h.6zM69.3 45.6h.6zM69.3 45.6h.6zM69.3 45.7h.6zM69.3 45.8h.6zM69.3 45.9h.6zM69.3 46h.6zM69.3 46.1h.7zM69.3 46.1h.7zM69.5 46.2h.5zM69.6 46.3h.4zM69.7 46.4h.3zM69.8 46.5h.2z"/>
<path d="M87.5 42.9h.1zM87.5 43h.1zM87.5 43.1h.1zM87.5 43.2h.1zM87.5 43.3h.1zM87.5 43.3h.1zM87.5 43.4h.1zM87.5 43.5h.1zM87.4 43.6h.2zM87.4 43.7h.2zM87.4 43.8h.2zM87.4 43.9h.2zM87.4 43.9h.2zM87.4 44h.2zM87.4 44.1h.2zM87.3 44.2h.3zM87.3 44.3h.3zM87.3 44.4h.3zM87.3 44.4h.3zM87.3 44.5h.3zM87.3 44.6h.3zM87.3 44.7h.3zM87.2 44.8h.4zM87.2 44.9h.4zM87.2 45h.4zM87.2 45h.4zM87.2 45.1h.4zM87.2 45.2h.4zM87.2 45.3h.4zM87.2 45.4h.4zM87.1 45.5h.5zM87.1 45.6h.5zM87.1 45.6h.5zM87.1 45.7h.5zM87.1 45.8h.5zM87.1 45.9h.5zM87.1 46h.5zM87 46.1h.6zM87 46.1h.6zM87 46.2h.5zM87 46.3h.5zM87 46.4h.3zM87 46.5h.2z"/>
<path d="M87.6 42.4h.2zM87.6 42.5h.2zM87.6 42.6h.2zM87.6 42.7h.2zM87.6 42.8h.2zM87.6 42.8h.2zM87.6 42.9h.2zM87.6 43h.2zM87.6 43.1h.3zM87.6 43.2h.3zM87.6 43.3h.3zM87.6 43.3h.3zM87.6 43.4h.3zM87.6 43.5h.3zM87.6 43.6h.3zM87.6 43.7h.3zM87.6 43.8h.3zM87.6 43.9h.4zM87.6 43.9h.4zM87.6 44h.4zM87.6 44.1h.4zM87.6 44.2h.4zM87.6 44.3h.4zM87.6 44.4h.4zM87.6 44.4h.4zM87.6 44.5h.5zM87.6 44.6h.5zM87.6 44.7h.5zM87.6 44.8h.5zM87.6 44.9h.5zM87.6 45h.5zM87.6 45h.5zM87.6 45.1h.5zM87.6 45.2h.5zM87.6 45.3h.5zM87.6 45.4h.5zM87.6 45.5h.5zM87.6 45.6h.5zM87.6 45.6h.5zM87.6 45.7h.5zM87.6 45.8h.5zM87.6 45.9h.5zM87.6 46h.6zM87.6 46.1h.6zM87.6 46.1h.6zM87.8 46.2h.4zM87.9 46.3h.3zM88 46.4h.2zM88.1 46.5h.1z"/>
<path d="M87 103h.2zM87 103.1h.3zM87 103.2h.5zM87 103.3h.5zM87 103.4h.6zM87 103.5h.6zM87.1 103.5h.5zM87.1 103.6h.5zM87.1 103.7h.5zM87.1 103.8h.5zM87.1 103.9h.5zM87.1 104h.5zM87.1 104.1h.5zM87.2 104.1h.4zM87.2 104.2h.4zM87.2 104.3h.4zM87.2 104.4h.4zM87.2 104.5h.4zM87.2 104.6h.4zM87.2 104.6h.4zM87.2 104.7h.4zM87.3 104.8h.3zM87.3 104.9h.3zM87.3 105h.3zM87.3 105.1h.3zM87.3 105.2h.3zM87.3 105.2h.3zM87.3 105.3h.3zM87.4 105.4h.2zM87.4 105.5h.2zM87.4 105.6h.2zM87.4 105.7h.2zM87.4 105.7h.2zM87.4 105.8h.2zM87.4 105.9h.2zM87.5 106h.1zM87.5 106.1h.1zM87.5 106.2h.1zM87.5 106.3h.1zM87.5 106.3h.1zM87.5 106.4h.1zM87.5 106.5h.1zM87.5 106.6h.1z"/>
<path d="M87.5 109.1h.1zM87.5 109.2h.1zM87.5 109.3h.1zM87.5 109.4h.1zM87.5 109.5h.1zM87.5 109.6h.1zM87.5 109.6h.1zM87.5 109.7h.1zM87.4 109.8h.2zM87.4 109.9h.2zM87.4 110h.2zM87.4 110.1h.2zM87.4 110.2h.2zM87.4 110.2h.2zM87.4 110.3h.2zM87.3 110.4h.3zM87.3 110.5h.3zM87.3 110.6h.3zM87.3 110.7h.3zM87.3 110.7h.3zM87.3 110.8h.3zM87.3 110.9h.3zM87.2 111h.4zM87.2 111.1h.4zM87.2 111.2h.4zM87.2 111.3h.4zM87.2 111.3h.4zM87.2 111.4h.4zM87.2 111.5h.4zM87.2 111.6h.4zM87.1 111.7h.5zM87.1 111.8h.5zM87.1 111.8h.5zM87.1 111.9h.5zM87.1 112h.5zM87.1 112.1h.5zM87.1 112.2h.5zM87 112.3h.6zM87 112.4h.6zM87 112.4h.5zM87 112.5h.5zM87 112.6h.3zM87 112.7h.2z"/>
<path d="M87.6 108.6h.2zM87.6 108.7h.2zM87.6 108.8h.2zM87.6 108.9h.2zM87.6 109h.2zM87.6 109.1h.2zM87.6 109.1h.2zM87.6 109.2h.2zM87.6 109.3h.3zM87.6 109.4h.3zM87.6 109.5h.3zM87.6 109.6h.3zM87.6 109.6h.3zM87.6 109.7h.3zM87.6 109.8h.3zM87.6 109.9h.3zM87.6 110h.3zM87.6 110.1h.4zM87.6 110.2h.4zM87.6 110.2h.4zM87.6 110.3h.4zM87.6 110.4h.4zM87.6 110.5h.4zM87.6 110.6h.4zM87.6 110.7h.4zM87.6 110.7h.5zM87.6 110.8h.5zM87.6 110.9h.5zM87.6 111h.5zM87.6 111.1h.5zM87.6 111.2h.5zM87.6 111.3h.5zM87.6 111.3h.5zM87.6 111.4h.5zM87.6 111.5h.5zM87.6 111.6h.5zM87.6 111.7h.5zM87.6 111.8h.5zM87.6 111.8h.5zM87.6 111.9h.5zM87.6 112h.5zM87.6 112.1h.5zM87.6 112.2h.6zM87.6 112.3h.6zM87.6 112.4h.6zM87.8 112.4h.4zM87.9 112.5h.3zM88 112.6h.2zM88.1 112.7h.1z"/>
<path d="M88.1 103h.1zM88 103.1h.2zM87.9 103.2h.3zM87.8 103.3h.4zM87.6 103.4h.6zM87.6 103.5h.6zM87.6 103.5h.6zM87.6 103.6h.5zM87.6 103.7h.5zM87.6 103.8h.5zM87.6 103.9h.5zM87.6 104h.5zM87.6 104.1h.5zM87.6 104.1h.5zM87.6 104.2h.5zM87.6 104.3h.5zM87.6 104.4h.5zM87.6 104.5h.5zM87.6 104.6h.5zM87.6 104.6h.5zM87.6 104.7h.5zM87.6 104.8h.5zM87.6 104.9h.5zM87.6 105h.5zM87.6 105.1h.4zM87.6 105.2h.4zM87.6 105.2h.4zM87.6 105.3h.4zM87.6 105.4h.4zM87.6 105.5h.4zM87.6 105.6h.4zM87.6 105.7h.4zM87.6 105.7h.3zM87.6 105.8h.3zM87.6 105.9h.3zM87.6 106h.3zM87.6 106.1h.3zM87.6 106.2h.3zM87.6 106.3h.3zM87.6 106.3h.3zM87.6 106.4h.3zM87.6 106.5h.2zM87.6 106.6h.2zM87.6 106.7h.2zM87.6 106.8h.2zM87.6 106.8h.2zM87.6 106.9h.2zM87.6 107h.2zM87.6 107.1h.2z"/>
<path d="M106.5 108.5h.3zM106.2 108.6h.3zM105.8 108.7h.5zM105.5 108.8h.6zM105.2 108.9h.7zM104.9 109h.8zM104.6 109.1h.9zM104.2 109.1h1zM103.9 109.2h1.2zM103.6 109.3h1.3zM103.3 109.4h1.3zM103 109.5h1.5zM102.6 109.6h1.6zM102.3 109.6h1.8zM102.4 109.7h1.4zM102.6 109.8h1zM102.7 109.9h.7zM102.9 110h.3z"/>
<path d="M106.5 108.6h.2zM106.3 108.7h.2zM106.1 108.8h.3zM105.9 108.9h.4zM105.7 109h.4zM105.5 109.1h.4zM105.2 109.1h.5zM105.1 109.2h.6zM104.9 109.3h.6zM104.6 109.4h.7zM104.5 109.5h.7zM104.2 109.6h.8zM104.1 109.6h.8zM103.8 109.7h.9zM103.6 109.8h1zM103.4 109.9h1zM103.2 110h1zM103 110.1h1.1zM103 110.2h1zM103 110.2h.8zM102.9 110.3h.7zM102.9 110.4h.6zM102.9 110.5h.5zM102.8 110.6h.4zM102.8 110.7h.2z"/>
<path d="M113.7 105.8h.3zM113.5 105.9h.7zM113.3 106h1.1zM113 106.1h1.6zM112.9 106.2h1.7zM112.6 106.3h1.7zM112.4 106.3h1.6zM112.2 106.4h1.4zM111.9 106.5h1.4zM111.8 106.6h1.1zM111.5 106.7h1.1zM111.3 106.8h.9zM111.1 106.8h.7zM110.8 106.9h.7zM110.7 107h.5zM110.4 107.1h.4zM110.2 107.2h.3zM110 107.3h.2z"/>
<path d="M113.9 105.2h.2zM113.7 105.2h.3zM113.5 105.3h.5zM113.4 105.4h.6zM113.2 105.5h.8zM113 105.6h1zM112.9 105.7h1.1zM112.8 105.7h1.1zM112.6 105.8h1.1zM112.4 105.9h1.1zM112.3 106h1zM112.1 106.1h.9zM111.9 106.2h1zM111.8 106.3h.8zM111.7 106.3h.7zM111.5 106.4h.7zM111.3 106.5h.6zM111.2 106.6h.6zM111 106.7h.5zM110.8 106.8h.5zM110.7 106.8h.4zM110.6 106.9h.2zM110.4 107h.3zM110.2 107.1h.2zM110.1 107.2h.1z"/>
<path d="M87 126.1h.3zM87 126.2h.4zM87 126.2h.5zM87 126.3h.6zM87 126.4h.6zM87 126.5h.6zM87.1 126.6h.5zM87.1 126.7h.5zM87.1 126.7h.5zM87.1 126.8h.5zM87.1 126.9h.5zM87.1 127h.5zM87.1 127.1h.5zM87.2 127.2h.4zM87.2 127.3h.4zM87.2 127.3h.4zM87.2 127.4h.4zM87.2 127.5h.4zM87.2 127.6h.4zM87.2 127.7h.4zM87.2 127.8h.4zM87.3 127.8h.3zM87.3 127.9h.3zM87.3 128h.3zM87.3 128.1h.3zM87.3 128.2h.3zM87.3 128.3h.3zM87.3 128.4h.3zM87.4 128.4h.2zM87.4 128.5h.2zM87.4 128.6h.2zM87.4 128.7h.2zM87.4 128.8h.2zM87.4 128.9h.2zM87.4 128.9h.2zM87.5 129h.1zM87.5 129.1h.1zM87.5 129.2h.1zM87.5 129.3h.1zM87.5 129.4h.1zM87.5 129.5h.1zM87.5 129.5h.1zM87.5 129.6h.1z"/>
<path d="M88.1 126.1h.1zM87.9 126.2h.3zM87.8 126.2h.4zM87.6 126.3h.6zM87.6 126.4h.6zM87.6 126.5h.6zM87.6 126.6h.6zM87.6 126.7h.5zM87.6 126.7h.5zM87.6 126.8h.5zM87.6 126.9h.5zM87.6 127h.5zM87.6 127.1h.5zM87.6 127.2h.5zM87.6 127.3h.5zM87.6 127.3h.5zM87.6 127.4h.5zM87.6 127.5h.5zM87.6 127.6h.5zM87.6 127.7h.5zM87.6 127.8h.5zM87.6 127.8h.5zM87.6 127.9h.5zM87.6 128h.5zM87.6 128.1h.4zM87.6 128.2h.4zM87.6 128.3h.4zM87.6 128.4h.4zM87.6 128.4h.4zM87.6 128.5h.4zM87.6 128.6h.4zM87.6 128.7h.4zM87.6 128.8h.3zM87.6 128.9h.3zM87.6 128.9h.3zM87.6 129h.3zM87.6 129.1h.3zM87.6 129.2h.3zM87.6 129.3h.3zM87.6 129.4h.3zM87.6 129.5h.3zM87.6 129.5h.2zM87.6 129.6h.2zM87.6 129.7h.2zM87.6 129.8h.2zM87.6 129.9h.2zM87.6 130h.2zM87.6 130h.2zM87.6 130.1h.2z"/>
<path d="M68.7 192.3h.2zM68.7 192.4h.3zM68.7 192.4h.5zM68.7 192.5h.6zM68.7 192.6h.6zM68.7 192.7h.6zM68.8 192.8h.5zM68.8 192.9h.5zM68.8 193h.5zM68.8 193h.5zM68.8 193.1h.5zM68.8 193.2h.5zM68.8 193.3h.5zM68.9 193.4h.4zM68.9 193.5h.4zM68.9 193.5h.4zM68.9 193.6h.4zM68.9 193.7h.4zM68.9 193.8h.4zM68.9 193.9h.4zM68.9 194h.4zM69 194.1h.3zM69 194.1h.3zM69 194.2h.3zM69 194.3h.3zM69 194.4h.3zM69 194.5h.3zM69 194.6h.3zM69.1 194.6h.2zM69.1 194.7h.2zM69.1 194.8h.2zM69.1 194.9h.2zM69.1 195h.2zM69.1 195.1h.2zM69.1 195.2h.2zM69.2 195.2h.1zM69.2 195.3h.1zM69.2 195.4h.1zM69.2 195.5h.1zM69.2 195.6h.1zM69.2 195.7h.1zM69.2 195.7h.1zM69.2 195.8h.1z"/>
<path d="M69.8 192.3h.2zM69.7 192.4h.3zM69.6 192.4h.4zM69.5 192.5h.5zM69.3 192.6h.7zM69.3 192.7h.7zM69.3 192.8h.6zM69.3 192.9h.6zM69.3 193h.6zM69.3 193h.6zM69.3 193.1h.6zM69.3 193.2h.6zM69.3 193.3h.6zM69.3 193.4h.5zM69.3 193.5h.5zM69.3 193.5h.5zM69.3 193.6h.5zM69.3 193.7h.5zM69.3 193.8h.5zM69.3 193.9h.5zM69.3 194h.5zM69.3 194.1h.5zM69.3 194.1h.5zM69.3 194.2h.5zM69.3 194.3h.5zM69.3 194.4h.5zM69.3 194.5h.5zM69.3 194.6h.5zM69.3 194.6h.4zM69.3 194.7h.4zM69.3 194.8h.4zM69.3 194.9h.4zM69.3 195h.4zM69.3 195.1h.4zM69.3 195.2h.4zM69.3 195.2h.3zM69.3 195.3h.3zM69.3 195.4h.3zM69.3 195.5h.3zM69.3 195.6h.3zM69.3 195.7h.3zM69.3 195.7h.3zM69.3 195.8h.3zM69.3 195.9h.2zM69.3 196h.2zM69.3 196.1h.2zM69.3 196.2h.2zM69.3 196.3h.2zM69.3 196.3h.2zM69.3 196.4h.2z"/>
</g>
<text font-size="15.1" x="86.5" y="270.1">Балка поперечная</text>
<g font-size="10.9">
<text x="76.6" y="9" transform="rotate(180 76.6 9)">AG01.001.03</text>
<text x="181.4" y="22.8">(</text>
<text x="194.3" y="22.8">)</text>
<text x="124.4" y="248.5">AG01.001.03</text>
</g>
<text font-size="8.5" x="139.9" y="93.8">Ç11</text>
<g font-size="7.8">
<text x="85.1" y="99.7" transform="rotate(-90 85.1 99.7)">6</text>
<text x="85.1" y="96.5" transform="rotate(-90 85.1 96.5)">5</text>
<text x="66.8" y="106.6" transform="rotate(-90 66.8 106.6)">0</text>
<text x="85.1" y="102.9" transform="rotate(-90 85.1 102.9)">2</text>
<text x="139.9" y="102.9">2 отв</text>
<text x="66.8" y="112.5" transform="rotate(-90 66.8 112.5)">5</text>
<text x="66.8" y="109.7" transform="rotate(-90 66.8 109.7)">0</text>
<text x="66.8" y="114.6" transform="rotate(-90 66.8 114.6)">1</text>
<text x="85.1" y="117.9" transform="rotate(-90 85.1 117.9)">0</text>
<text x="85.1" y="124.2" transform="rotate(-90 85.1 124.2)">9</text>
<text x="85.1" y="121.1" transform="rotate(-90 85.1 121.1)">7</text>
<text x="25" y="222.7">1 Неуказанные предельные отклонения - по H14, h14 н IT 14 /2</text>
<text x="25" y="229.8">2 Острые кромки притупить</text>
<text x="173.2" y="267.5">5,34</text>
<text x="192.4" y="267.5">1:4</text>
</g>
<g font-size="7.6">
<text x="161.2" y="267.5">э</text>
<text x="86" y="288">Труба</text>
<text x="101.6" y="283.5">60x60x2,0 ГОСТ 30245-2003</text>
<text x="104.9" y="291.6">С235 ГОСТ 11474-76</text>
</g>
<g font-size="5.4">
<text x="12.8" y="46.9" transform="rotate(-90 12.8 46.9)">Перв. примен.</text>
<text x="12.8" y="103.8" transform="rotate(-90 12.8 103.8)">Справ. №</text>
<text x="12.8" y="176.7" transform="rotate(-90 12.8 176.7)">Подп. и дата</text>
<text x="12.8" y="205.8" transform="rotate(-90 12.8 205.8)">Инв. № дубл.</text>
<text x="12.8" y="231.6" transform="rotate(-90 12.8 231.6)">Взам. инв. №</text>
<text x="159.1" y="256.8">Лит.</text>
<text x="173.1" y="256.8">Масса</text>
<text x="188" y="256.8">Масштаб</text>
<text x="12.8" y="261.7" transform="rotate(-90 12.8 261.7)">Подп. и дата</text>
<text x="41.2" y="261.8">№ докум.</text>
<text x="63.6" y="261.8">Подп.</text>
<text x="21" y="266.8">Разраб.</text>
<text x="38" y="266.8">Щеголев</text>
<text x="21" y="271.8">Пров.</text>
<text x="38" y="271.8">Павлов</text>
<text x="21" y="276.8">Т.контр.</text>
<text x="156.9" y="276.8">Лист</text>
<text x="177.9" y="276.8">Листов</text>
<text x="198.4" y="276.8">1</text>
<text x="21" y="286.8">Н.контр.</text>
<text x="12.8" y="290.8" transform="rotate(-90 12.8 290.8)">Инв. № подл.</text>
<text x="21" y="291.8">Утв.</text>
<text x="96" y="296.8">Копировал</text>
<text x="166" y="296.8">Формат</text>
<text x="186" y="296.8">A4</text>
</g>
<g font-size="5.3">
<text x="21.1" y="261.8">Изм.</text>
<text x="28.1" y="261.8">Лист</text>
<text x="76.1" y="261.8">Дата</text>
</g>
</svg>
